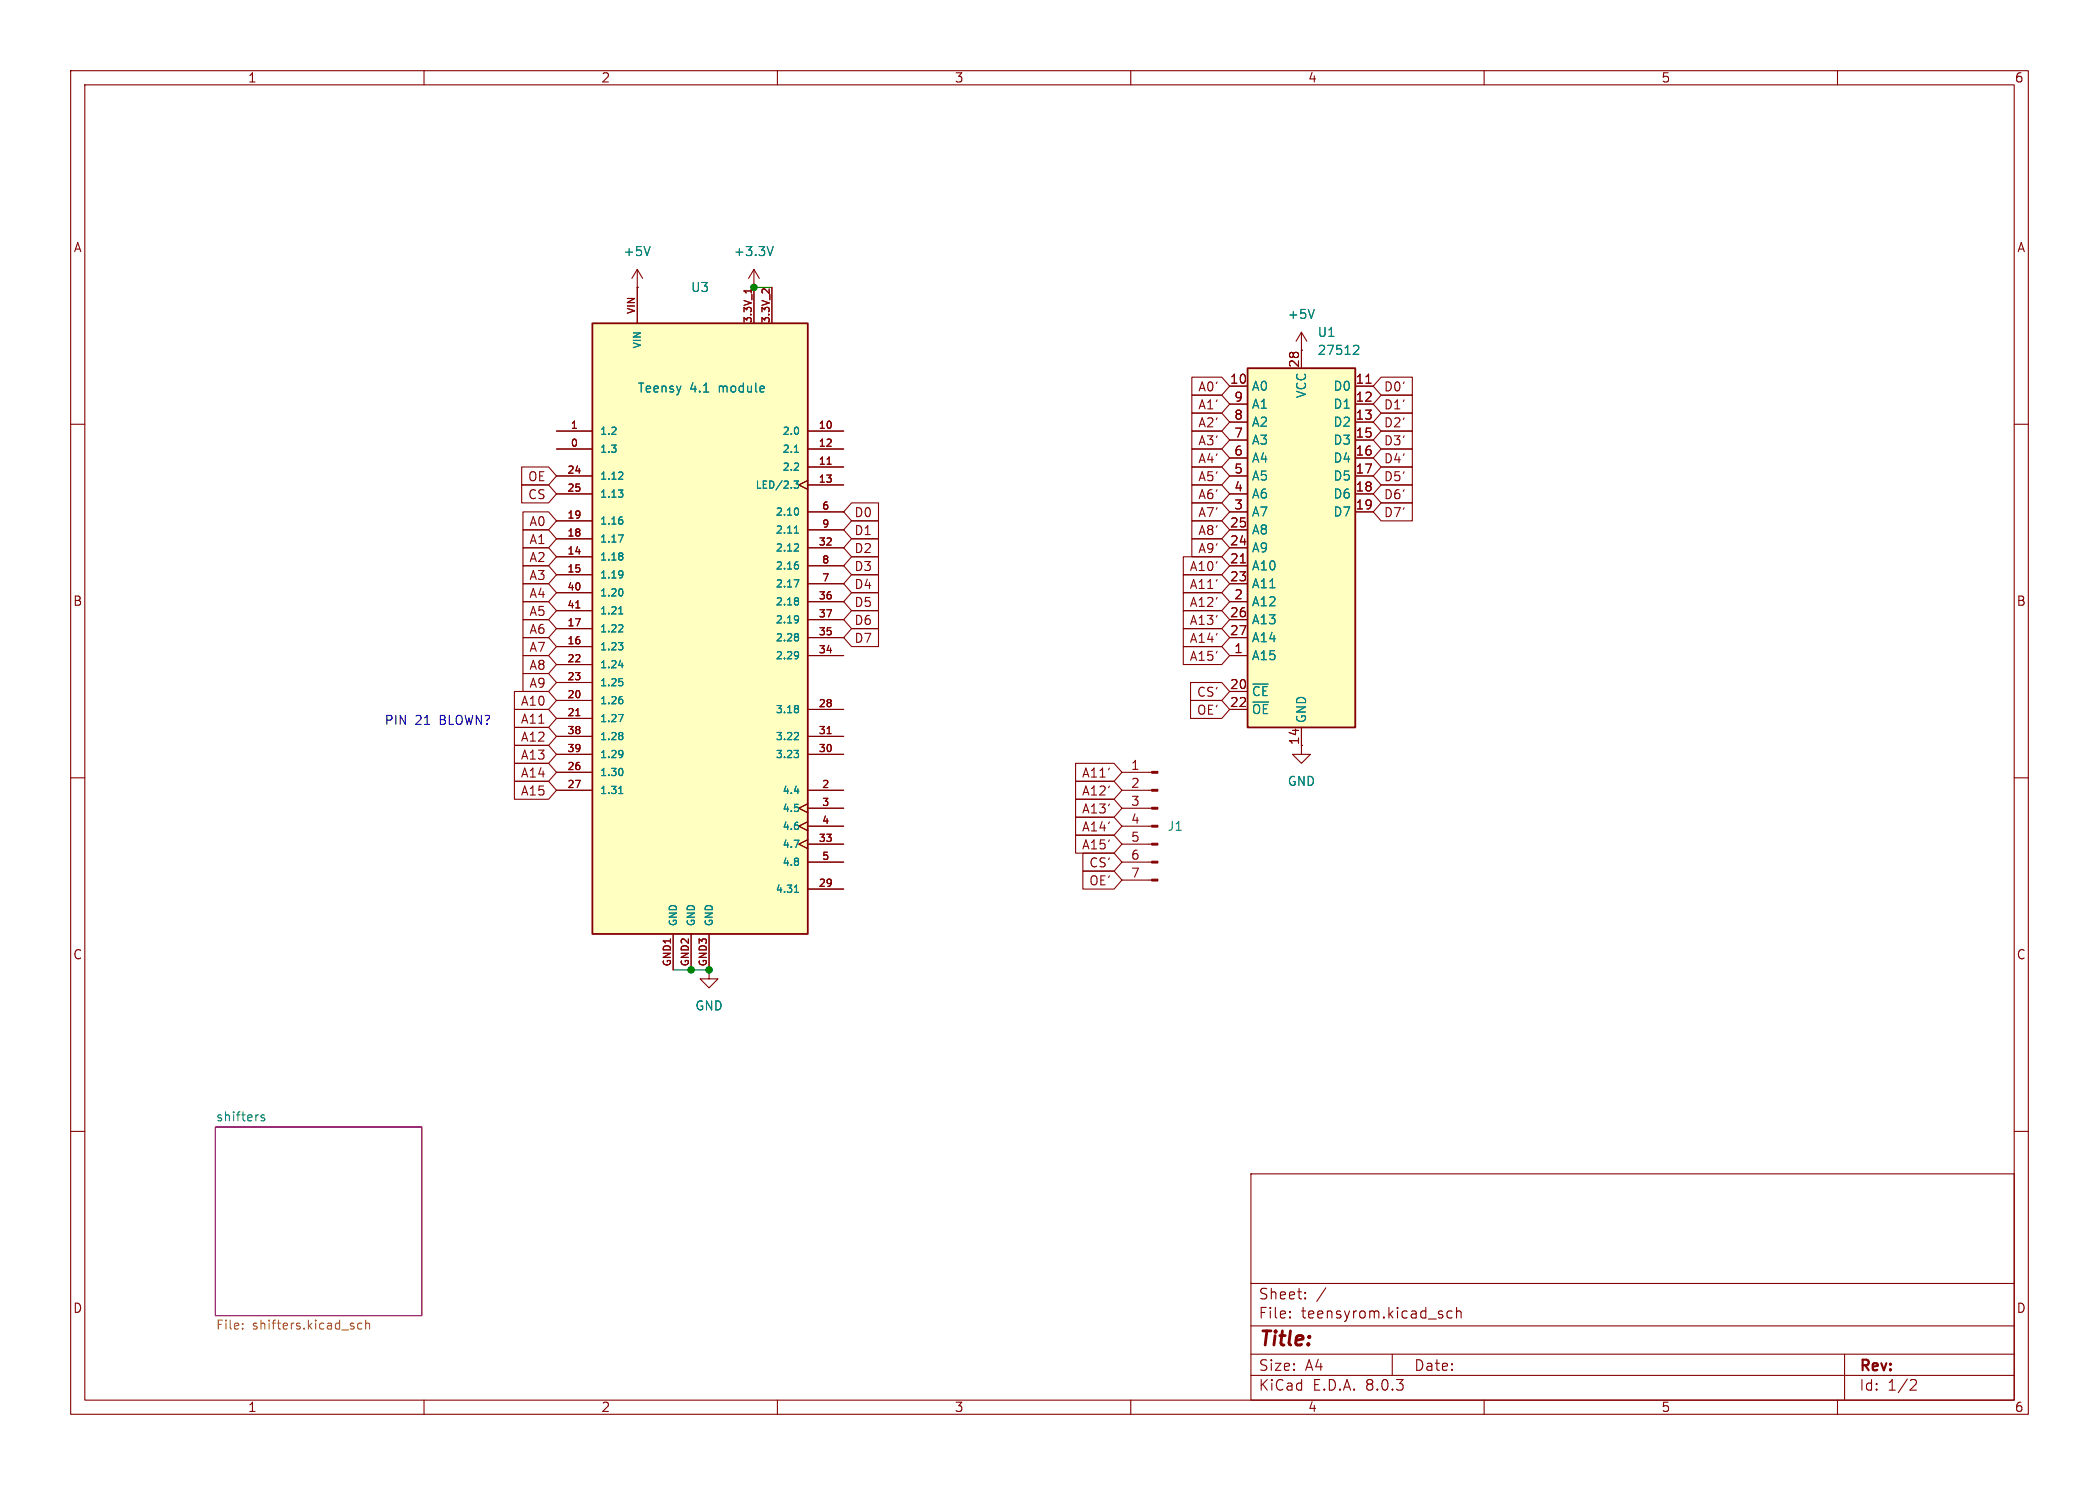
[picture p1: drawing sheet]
<svg xmlns="http://www.w3.org/2000/svg" width="297mm" height="210mm" viewBox="0 0 297 210" stroke-linecap="round" stroke-linejoin="round" font-family="sans-serif">
<g fill="none" stroke="#840000" stroke-width=".15">
<path d="M10 10h277v190h-277zM12 12h273v186h-273zM60 10v2M110 10v2M160 10v2M210 10v2M260 10v2M10 60h2M285 60h2M10 110h2M184.1 105.4v1.3h1.3l-1.3 1.3-1.2-1.3h1.2M285 110h2"/>
<path d="M10 160h2M285 160h2M177 166h108v32h-108zM60 198v2M110 198v2M160 198v2M177 194.5h108M177 191.5h108M177 187.5h108M177 181.5h108M182.5 186.3h.1l-.1 .1M182.5 186.3v.1"/>
<path d="M182.5 185.5v.1M182.5 185.5h.1l-.1 .1M184.7 183.6v.1M184.7 183.6h-.1l.1 .1M184.7 182.8v.1M184.7 182.8h-.1l.1 .1M187.6 182.1l-1.3 2M197 191.5v3M205.5 185.5l-.5-.1-.3 .3v.4l.2 .2 .1 .1 .5-.1M206.1 185.5a.37 .37 0 0 1 .6 .1v.8M206.1 184.9v1.5M210 198v2"/>
<path d="M260 198v2M261 191.5v6.5M270.5 195.1l.5 .1a.41 .41 0 0 1 .1 .5l-.9 .9h1"/>
</g>
<path d="M30.5 159.4h29.2v26.7h-29.2z" fill="none" stroke="#840084" stroke-width=".15"/>
<path d="M37.4 157.7h-.3l-.2 .1 .1 .2 .4 .1v.3h-.5" fill="none" stroke="#008484" stroke-width=".15"/>
<path d="M34.3 187.8v.2M34.3 187.2v.1M51.2 187.2l-.4-.1-.2 .3v.3l.1 .2h.5M51.7 187.2l.2-.1 .3 .1 .1 .8M51.7 186.7v1.3" fill="none" stroke="#848400" stroke-width=".15"/>
<path d="M176.5 52.1h15.3v50.8h-15.3z" fill="#ffffc2"/>
<path d="M176.5 52.1h15.3v50.8h-15.3z" fill="none" stroke="#840000" stroke-width=".25"/>
<g fill="none" stroke="#840000" stroke-width=".15">
<path d="M174 54.6h2.5M174 57.2h2.5M174 59.7h2.5M184.1 49.5h.1M184.1 47v5.1M184.1 47l-.7 1.3M184.1 47l.8 1.3M191.8 54.6h2.5M191.8 57.2h2.5M191.8 59.7h2.5M193.3 54.2h.7M174 62.2h2.5"/>
<path d="M174 64.8h2.5M174 67.3h2.5M174 69.9h2.5M174 72.4h2.5M174 77.5h2.5M174 74.9h2.5M175.5 79.6h.7M191.8 62.2h2.5M191.8 64.8h2.5M191.8 67.3h2.5M191.8 69.9h2.5M191.8 72.4h2.5"/>
<path d="M174 92.7h2.5M174 85.1h2.5M174 97.8h2.5M174 80h2.5M174 82.6h2.5M174 87.6h2.5M174 90.2h2.5M158.7 119.4h4.3M158.7 116.8h4.3M158.7 114.3h4.3M158.7 111.8h4.3M158.7 109.2h4.3"/>
<path d="M174 100.3h2.5M184.1 102.9v2.5M100.3 137.2v1.2h1.3l-1.3 1.3-1.2-1.3h1.2M158.7 124.5h4.3M158.7 121.9h4.3"/>
</g>
<path d="M186 43.8l-.5 1.2M191.7 48.8l.4 .1 .2 .3-.1 .2-.7 .7h.8" fill="none" stroke="#008484" stroke-width=".15"/>
<g fill="#840000" stroke="#840000" stroke-width=".15">
<path d="M163 124.3h.8v.3h-.8z"/>
<path d="M163 121.8h.8v.2h-.8z"/>
<path d="M163 119.3h.8v.2h-.8z"/>
<path d="M163 116.7h.8v.3h-.8z"/>
<path d="M163 114.2h.8v.2h-.8z"/>
<path d="M163 111.6h.8v.3h-.8z"/>
<path d="M163 109.1h.8v.2h-.8z"/>
</g>
<path d="M83.8 45.7h30.5v86.4h-30.5z" fill="#ffffc2"/>
<path d="M83.8 45.7h30.5v86.4h-30.5z" fill="none" stroke="#840000" stroke-width=".25"/>
<g fill="none" stroke="#840000" stroke-width=".15">
<path d="M90.2 38.1v7.6M90.2 38.1l-.8 1.3M90.2 38.1l.7 1.3M106.7 38.1v7.6M106.7 38.1l-.8 1.3M106.7 38.1l.7 1.3M90.2 40.6h.1M106.3 40.9v.5M106.7 40.6h.1M108.8 40.9v.6l-.5-.6h-.3l-.1 .1M109.2 40.6v5.1M168.6 53.3h4.3l1.1 1.3-1.1 1.3h-4.3z"/>
<path d="M168.6 55.9h4.3l1.1 1.3-1.1 1.2h-4.3zM168.6 58.4h4.3l1.1 1.3-1.1 1.3h-4.3zM174 54.6h2.5M174 57.2h2.5M174 59.7h2.5M184.1 49.5h.1M184.1 49.5v2.6M191.8 54.6h2.5M191.8 57.2h2.5M191.8 59.7h2.5M193.3 54.2h.7M195.4 58.4h4.4v2.6h-4.4l-1.1-1.3z"/>
<path d="M195.4 55.9h4.4v2.5h-4.4l-1.1-1.2zM195.4 53.3h4.4v2.6h-4.4l-1.1-1.3zM73.8 68.6h3.8l1.1 1.3-1.1 1.2h-3.8zM73.8 66h3.8l1.1 1.3-1.1 1.3h-3.8zM74 77.5h3.6l1.1 1.2-1.1 1.3h-3.6zM74 74.9h3.6l1.1 1.3-1.1 1.3h-3.6zM74 72.4h3.6l1.1 1.3-1.1 1.2h-3.6zM78.7 63.5h5.1M78.7 61h5.1M78.7 78.7h5.1M78.7 76.2h5.1M78.7 73.7h5.1"/>
<path d="M78.7 67.3h5.1M78.7 69.9h5.1M114.3 67.9l-1.3 .7 1.3 .6M114.3 63.5h5.1M114.3 61h5.1M114.3 66h5.1M114.3 77.5h5.1M114.3 72.4h5.1M114.3 74.9h5.1M114.3 68.6h5.1M117 65.7h.6M120.5 76.2h3.8v2.5h-3.8l-1.1-1.2z"/>
<path d="M120.5 73.7h3.8v2.5h-3.8l-1.1-1.3zM120.5 71.1h3.8v2.6h-3.8l-1.1-1.3zM120.5 78.7h3.8v2.6h-3.8l-1.1-1.3zM167.4 78.7h5.5l1.1 1.3-1.1 1.3h-5.5zM168.6 73.7h4.3l1.1 1.2-1.1 1.3h-4.3zM168.6 63.5h4.3l1.1 1.3-1.1 1.2h-4.3zM168.6 68.6h4.3l1.1 1.3-1.1 1.2h-4.3zM168.6 66h4.3l1.1 1.3-1.1 1.3h-4.3zM168.6 71.1h4.3l1.1 1.3-1.1 1.3h-4.3zM168.6 76.2h4.3l1.1 1.3-1.1 1.2h-4.3zM168.6 61h4.3l1.1 1.2-1.1 1.3h-4.3zM174 67.3h2.5"/>
<path d="M174 69.9h2.5M174 77.5h2.5M174 72.4h2.5M174 74.9h2.5M174 62.2h2.5M174 64.8h2.5M175.5 79.6h.7M191.8 67.3h2.5M191.8 69.9h2.5M191.8 72.4h2.5M191.8 62.2h2.5M191.8 64.8h2.5"/>
<path d="M195.4 66h4.4v2.6h-4.4l-1.1-1.3zM195.4 61h4.4v2.5h-4.4l-1.1-1.3zM195.4 63.5h4.4v2.5h-4.4l-1.1-1.2zM195.4 71.1h4.4v2.6h-4.4l-1.1-1.3zM195.4 68.6h4.4v2.5h-4.4l-1.1-1.2zM72.8 97.8h4.8l1.1 1.3-1.1 1.2h-4.8zM74 92.7h3.6l1.1 1.3-1.1 1.3h-3.6zM74 90.2h3.6l1.1 1.2-1.1 1.3h-3.6zM74 95.2h3.6l1.1 1.3-1.1 1.3h-3.6zM74 82.5h3.6l1.1 1.3-1.1 1.3h-3.6zM74 85.1h3.6l1.1 1.3-1.1 1.2h-3.6zM74 87.6h3.6l1.1 1.3-1.1 1.3h-3.6z"/>
<path d="M74 80h3.6l1.1 1.3-1.1 1.3h-3.6zM78.7 81.3h5.1M78.7 91.4h5.1M78.7 88.9h5.1M78.7 99.1h5.1M78.7 94h5.1M78.7 96.5h5.1M78.7 83.8h5.1M78.7 86.4h5.1M81.5 86h.6M114.3 92.7h5.1M114.3 90.2h5.1"/>
<path d="M114.3 85.1h5.1M114.3 87.6h5.1M114.3 82.6h5.1M114.3 80h5.1M120.5 88.9h3.8v2.5h-3.8l-1.1-1.2zM120.5 86.4h3.8v2.5h-3.8l-1.1-1.3zM120.5 83.8h3.8v2.6h-3.8l-1.1-1.3zM120.5 81.3h3.8v2.5h-3.8l-1.1-1.2zM167.4 81.3h5.5l1.1 1.3-1.1 1.2h-5.5zM167.4 86.4h5.5l1.1 1.2-1.1 1.3h-5.5zM167.4 83.8h5.5l1.1 1.3-1.1 1.3h-5.5zM167.4 88.9h5.5l1.1 1.3-1.1 1.2h-5.5z"/>
<path d="M167.4 91.4h5.5l1.1 1.3-1.1 1.3h-5.5zM168.5 96.5h4.4l1.1 1.3-1.1 1.3h-4.4zM168.5 99.1h4.4l1.1 1.2-1.1 1.3h-4.4zM174 92.7h2.5M174 90.2h2.5M174 85.1h2.5M174 87.6h2.5M174 82.6h2.5M174 80h2.5M174 97.8h2.5M72.8 100.3h4.8l1.1 1.3-1.1 1.3h-4.8zM72.8 102.9h4.8l1.1 1.2-1.1 1.3h-4.8z"/>
<path d="M72.8 107.9h4.8l1.1 1.3-1.1 1.3h-4.8zM72.8 110.5h4.8l1.1 1.3-1.1 1.2h-4.8zM72.8 105.4h4.8l1.1 1.3-1.1 1.3h-4.8zM78.7 111.8h5.1M78.7 101.6h5.1M78.7 109.2h5.1M78.7 106.7h5.1M78.7 104.1h5.1M81.5 101.2h.6M114.3 113.7l-1.3 .6 1.3 .6M114.3 118.7l-1.3 .7 1.3 .6M114.3 116.2l-1.3 .6 1.3 .7"/>
<path d="M114.3 111.8h5.1M114.3 100.3h5.1M114.3 114.3h5.1M114.3 106.7h5.1M114.3 104.1h5.1M114.3 119.4h5.1M114.3 116.8h5.1M117 103.8h.6M152.2 118.1h5.4l1.1 1.3-1.1 1.3h-5.4zM152.2 115.6h5.4l1.1 1.2-1.1 1.3h-5.4zM152.2 113h5.4l1.1 1.3-1.1 1.3h-5.4zM152.2 107.9h5.4l1.1 1.3-1.1 1.3h-5.4z"/>
<path d="M152.2 110.5h5.4l1.1 1.3-1.1 1.2h-5.4zM174 100.3h2.5M184.1 102.9v2.5M95.2 132.1v5.1M97.8 132.1v5.1M100.3 132.1v5.1M114.3 125.7h5.1M114.3 121.9h5.1M153.2 120.6h4.4l1.1 1.3-1.1 1.3h-4.4zM153.2 123.2h4.4l1.1 1.3-1.1 1.2h-4.4z"/>
</g>
<g fill="none" stroke="#008484" stroke-width=".15">
<path d="M92 34.9l-.4 1.2M109.4 34.9l-.4 1.2M186 43.8l-.5 1.2M191.7 48.8l.4 .1 .2 .3-.1 .2-.7 .7h.8M87.5 75.6h.7l-.5 1.1M87.5 69.3h.6l-.3 .4M87.8 73.1h.2M87.9 78.2l.2 .2-.2 .2 .2 .1v.3l-.2 .2M87.9 66.8l.2 .1v.3l-.6 .6h.6M87.9 73.5l.2 .2v.2l-.2 .2M88 69.7l.1 .2-.1 .4M112.4 68h.6l-.3 .4 .2 .1v.4l-.1 .1-.4-.1"/>
<path d="M112.4 64h.6M112.4 75.4h.6M112.6 74.5l.1-.1v1M112.7 79.5h.2M112.7 71.8a.64 .64 0 0 1 0 1.1M112.8 76.9l.2 .2-.1 .3-.5 .5h.6M112.8 79.8l.2 .2v.3l-.2 .2M87.5 90.9h.6l-.3 .4M87.5 94.1h.7M87.5 86.8h.6M87.6 96h.5M87.7 86l.1-.2v1"/>
<path d="M87.8 98.5h.2M87.9 80.7l.2 .1a.86 .86 0 0 1-.1 .8M87.9 88.3l.2 .2v.3l-.6 .6h.6M87.9 96.4l.2 .1v.3l-.2 .2M87.9 98.9l.2 .2v.2l-.2 .2M88 83.3l.1 .4-.1 .5M88 91.3l.1 .2-.1 .4M88.1 81.2l-.2 .2M112.4 82h.6l-.4 1M112.8 99.8l.2 .2-.2 .2 .1 .1 .1 .3-.2 .2M112.8 84.5l.2 .2-.2 .3 .1 .1 .1 .3-.2 .2M112.8 87.1l.1 .1a.83 .83 0 0 1-.1 .8"/>
<path d="M112.8 89.6l.2 .2-.2 .3h.1l.1 .3-.2 .2M112.8 92.2l.1 .1a.83 .83 0 0 1-.1 .8M113 92.6l-.2 .2M113 87.5l-.2 .2M87.5 101h.7l-.5 1.1M87.5 112.2h.6M87.7 111.4l.1-.2v1M87.9 103.6l.2 .2-.2 .2 .2 .1v.3l-.2 .2M87.9 106.1l.2 .1a.86 .86 0 0 1-.1 .8M88 108.7l.1 .4-.1 .5M88.1 106.6l-.2 .2M112.4 106.1h.6l-.3 .4"/>
<path d="M112.4 118.8h.6l-.4 1M112.4 111.9h.6M112.8 103.6l.2 .2-.1 .2-.5 .6h.6M112.8 106.5l.2 .2v.2l-.2 .2M112.4 126.2h.6M112.6 125.3l.1-.1v1"/>
</g>
<path d="M106.7 40.6h2.5M95.2 137.2h5.1" fill="none" stroke="#008400" stroke-width=".15"/>
<g fill="#008400" stroke="#008400" stroke-width=".15">
<circle cx="97.8" cy="137.2" r=".46"/>
<circle cx="100.3" cy="137.2" r=".46"/>
<circle cx="106.7" cy="40.6" r=".46"/>
</g>
<text font-size="2.8" fill="#840000" x="178" y="190.9">Title:</text>
<g font-size="2.1" fill="#840000">
<text x="178" y="184">Sheet:</text>
<text x="178" y="186.7">File:</text>
<text x="184.1" y="186.7">teensyrom.kicad_sch</text>
<text x="178" y="196.9">KiCad</text>
<text x="178" y="194.1">Size:</text>
<text x="184.7" y="194.1">A4</text>
<text x="185.7" y="196.9">E.D.A.</text>
<text x="193.3" y="196.9">8.0.3</text>
<text x="200" y="194.1">Date:</text>
<text x="263" y="194.3">Rev:</text>
<text x="263" y="196.9">Id:</text>
<text x="267.1" y="196.9">1/2</text>
</g>
<g font-size="1.8" fill="#840000">
<text x="35" y="11.9">1</text>
<text x="85" y="11.9">2</text>
<text x="135" y="11.9">3</text>
<text x="185" y="11.9">4</text>
<text x="235" y="11.9">5</text>
<text x="285" y="11.9">6</text>
<text x="10.3" y="35.9">A</text>
<text x="285.3" y="35.9">A</text>
<text x="183.9" y="52.1" transform="rotate(-90 183.9 52.1)">28</text>
<text x="169.5" y="55.6">A0'</text>
<text x="169.5" y="58.1">A1'</text>
<text x="173.9" y="54.4">10</text>
<text x="174.6" y="59.4">8</text>
<text x="174.6" y="56.9">9</text>
<text x="191.7" y="54.4">11</text>
<text x="191.7" y="56.9">12</text>
<text x="191.7" y="59.4">13</text>
<text x="195.7" y="58.1">D1'</text>
<text x="195.7" y="55.6">D0'</text>
<text x="169.5" y="65.7">A4'</text>
<text x="169.5" y="63.2">A3'</text>
<text x="169.5" y="60.6">A2'</text>
<text x="174.6" y="64.5">6</text>
<text x="174.6" y="62">7</text>
<text x="191.7" y="62">15</text>
<text x="191.7" y="64.5">16</text>
<text x="195.7" y="60.6">D2'</text>
<text x="195.7" y="63.2">D3'</text>
<text x="195.7" y="65.7">D4'</text>
<text x="74.6" y="70.8">CS</text>
<text x="74.6" y="68.3">OE</text>
<text x="169.5" y="70.8">A6'</text>
<text x="169.5" y="68.3">A5'</text>
<text x="174.6" y="69.6">4</text>
<text x="174.6" y="67.1">5</text>
<text x="191.7" y="67.1">17</text>
<text x="191.7" y="69.6">18</text>
<text x="195.7" y="68.3">D5'</text>
<text x="195.7" y="70.8">D6'</text>
<text x="74.8" y="77.2">A1</text>
<text x="74.8" y="74.6">A0</text>
<text x="120.8" y="75.9">D1</text>
<text x="120.8" y="73.3">D0</text>
<text x="169.5" y="75.9">A8'</text>
<text x="169.5" y="73.3">A7'</text>
<text x="173.9" y="77.2">24</text>
<text x="173.9" y="74.7">25</text>
<text x="174.6" y="72.1">3</text>
<text x="191.7" y="72.1">19</text>
<text x="195.7" y="73.3">D7'</text>
<text x="74.8" y="79.7">A2</text>
<text x="74.8" y="82.2">A3</text>
<text x="120.8" y="78.4">D2</text>
<text x="120.8" y="81">D3</text>
<text x="120.8" y="83.5">D4</text>
<text x="168.2" y="83.5">A11'</text>
<text x="168.2" y="81">A10'</text>
<text x="169.5" y="78.4">A9'</text>
<text x="173.9" y="79.8">21</text>
<text x="173.9" y="82.3">23</text>
<text x="10.3" y="85.9">B</text>
<text x="74.8" y="84.8">A4</text>
<text x="74.8" y="87.3">A5</text>
<text x="74.8" y="89.9">A6</text>
<text x="120.8" y="88.6">D6</text>
<text x="120.8" y="86">D5</text>
<text x="168.2" y="88.6">A13'</text>
<text x="168.2" y="86">A12'</text>
<text x="173.9" y="87.4">26</text>
<text x="173.9" y="89.9">27</text>
<text x="174.6" y="84.8">2</text>
<text x="285.3" y="85.9">B</text>
<text x="74.8" y="94.9">A8</text>
<text x="74.8" y="92.4">A7</text>
<text x="120.8" y="91.1">D7</text>
<text x="168.2" y="91.1">A14'</text>
<text x="168.2" y="93.7">A15'</text>
<text x="174.6" y="92.5">1</text>
<text x="73.6" y="100">A10</text>
<text x="74.8" y="97.5">A9</text>
<text x="169.3" y="98.7">CS'</text>
<text x="169.3" y="101.3">OE'</text>
<text x="173.9" y="97.5">20</text>
<text x="173.9" y="100.1">22</text>
<text x="73.6" y="102.6">A11</text>
<text x="73.6" y="105.1">A12</text>
<text x="73.6" y="107.6">A13</text>
<text x="183.9" y="105.5" transform="rotate(-90 183.9 105.5)">14</text>
<text x="73.6" y="110.2">A14</text>
<text x="73.6" y="112.7">A15</text>
<text x="153" y="110.2">A11'</text>
<text x="153" y="112.7">A12'</text>
<text x="159.9" y="109">1</text>
<text x="159.9" y="111.5">2</text>
<text x="153" y="117.8">A14'</text>
<text x="153" y="115.3">A13'</text>
<text x="159.9" y="114">3</text>
<text x="159.9" y="116.6">4</text>
<text x="159.9" y="119.1">5</text>
<text x="153" y="120.3">A15'</text>
<text x="154" y="122.9">CS'</text>
<text x="154" y="125.4">OE'</text>
<text x="159.9" y="121.7">6</text>
<text x="159.9" y="124.2">7</text>
<text x="10.3" y="135.9">C</text>
<text x="285.3" y="135.9">C</text>
<text x="10.3" y="185.9">D</text>
<text x="285.3" y="185.9">D</text>
<text x="35" y="199.9">1</text>
<text x="85" y="199.9">2</text>
<text x="135" y="199.9">3</text>
<text x="185" y="199.9">4</text>
<text x="235" y="199.9">5</text>
<text x="285" y="199.9">6</text>
</g>
<g font-size="1.8" fill="#008484">
<text x="88.1" y="36.4">+5V</text>
<text x="97.7" y="41.5">U3</text>
<text x="103.7" y="36.4">+3.3V</text>
<text x="182.1" y="45.3">+5V</text>
<text x="186.4" y="47.9">U1</text>
<text x="186.4" y="50.4">27512</text>
<text x="90.1" y="55.7">Teensy</text>
<text x="97.6" y="55.7">4.1</text>
<text x="101.8" y="55.7">module</text>
<text x="177" y="55.5">A0</text>
<text x="177" y="58">A1</text>
<text x="185" y="56.4" transform="rotate(-90 185 56.4)">VCC</text>
<text x="188.6" y="55.5">D0</text>
<text x="188.6" y="58">D1</text>
<text x="177" y="65.6">A4</text>
<text x="177" y="63.1">A3</text>
<text x="177" y="60.6">A2</text>
<text x="188.6" y="60.6">D2</text>
<text x="188.6" y="63.1">D3</text>
<text x="188.6" y="65.6">D4</text>
<text x="177" y="70.7">A6</text>
<text x="177" y="68.2">A5</text>
<text x="188.6" y="68.2">D5</text>
<text x="188.6" y="70.7">D6</text>
<text x="177" y="75.8">A8</text>
<text x="177" y="73.3">A7</text>
<text x="188.6" y="73.3">D7</text>
<text x="177" y="80.9">A10</text>
<text x="177" y="83.4">A11</text>
<text x="177" y="78.3">A9</text>
<text x="177" y="86">A12</text>
<text x="177" y="88.5">A13</text>
<text x="177" y="93.6">A15</text>
<text x="177" y="91">A14</text>
<text x="177" y="98.7">~{CE}</text>
<text x="177" y="101.2">~{OE}</text>
<text x="185" y="102.4" transform="rotate(-90 185 102.4)">GND</text>
<text x="182.1" y="111.4">GND</text>
<text x="165.1" y="117.7">J1</text>
<text x="98.3" y="143.1">GND</text>
<text x="30.5" y="158.7">shifters</text>
</g>
<g font-size="1.8" fill="#0000c2">
<text x="54.3" y="102.7">PIN</text>
<text x="58.7" y="102.7">21</text>
<text x="62.3" y="102.7">BLOWN?</text>
</g>
<g font-size="1.8" fill="#848400">
<text x="30.5" y="188.4">File:</text>
<text x="35.7" y="188.4">shifters.kicad_sch</text>
</g>
<g font-size="1.4" fill="#840000">
<text x="89.9" y="44.5" transform="rotate(-90 89.9 44.5)">VIN</text>
<text x="106.4" y="45.8" transform="rotate(-90 106.4 45.8)">3.3V_1</text>
<text x="109" y="45.8" transform="rotate(-90 109 45.8)">3.3V_2</text>
<text x="80.7" y="63.2">0</text>
<text x="80.7" y="60.7">1</text>
<text x="115.7" y="60.7">10</text>
<text x="115.7" y="65.8">11</text>
<text x="115.7" y="63.2">12</text>
<text x="80.2" y="67.1">24</text>
<text x="80.2" y="69.6">25</text>
<text x="115.7" y="68.3">13</text>
<text x="80.2" y="75.9">18</text>
<text x="80.2" y="73.4">19</text>
<text x="115.7" y="77.2">32</text>
<text x="116.2" y="72.1">6</text>
<text x="116.2" y="74.7">9</text>
<text x="80.2" y="78.5">14</text>
<text x="80.2" y="81">15</text>
<text x="80.2" y="83.6">40</text>
<text x="116.2" y="82.3">7</text>
<text x="116.2" y="79.8">8</text>
<text x="80.2" y="88.6">17</text>
<text x="80.2" y="86.1">41</text>
<text x="115.7" y="89.9">35</text>
<text x="115.7" y="84.8">36</text>
<text x="115.7" y="87.4">37</text>
<text x="80.2" y="91.2">16</text>
<text x="80.2" y="93.7">22</text>
<text x="115.7" y="92.5">34</text>
<text x="80.2" y="98.8">20</text>
<text x="80.2" y="101.3">21</text>
<text x="80.2" y="96.3">23</text>
<text x="115.7" y="100.1">28</text>
<text x="80.2" y="103.9">38</text>
<text x="80.2" y="106.4">39</text>
<text x="115.7" y="106.4">30</text>
<text x="115.7" y="103.9">31</text>
<text x="80.2" y="109">26</text>
<text x="80.2" y="111.5">27</text>
<text x="116.2" y="111.5">2</text>
<text x="115.7" y="119.1">33</text>
<text x="116.2" y="114">3</text>
<text x="116.2" y="116.6">4</text>
<text x="115.7" y="125.5">29</text>
<text x="116.2" y="121.7">5</text>
<text x="95" y="136.8" transform="rotate(-90 95 136.8)">GND1</text>
<text x="97.5" y="136.8" transform="rotate(-90 97.5 136.8)">GND2</text>
<text x="100.1" y="136.8" transform="rotate(-90 100.1 136.8)">GND3</text>
</g>
<g font-size="1.4" fill="#008484">
<text x="90.9" y="49.4" transform="rotate(-90 90.9 49.4)">VIN</text>
<text x="84.8" y="64.2">1.3</text>
<text x="84.8" y="61.7">1.2</text>
<text x="110.6" y="61.7">2.0</text>
<text x="110.6" y="64.2">2.1</text>
<text x="84.8" y="68">1.12</text>
<text x="84.8" y="70.6">1.13</text>
<text x="106.8" y="69.3">LED/2.3</text>
<text x="110.6" y="66.8">2.2</text>
<text x="84.8" y="76.9">1.17</text>
<text x="84.8" y="74.4">1.16</text>
<text x="109.6" y="73.1">2.10</text>
<text x="109.6" y="75.7">2.11</text>
<text x="84.8" y="79.5">1.18</text>
<text x="84.8" y="82">1.19</text>
<text x="109.6" y="78.2">2.12</text>
<text x="109.6" y="83.3">2.17</text>
<text x="109.6" y="80.7">2.16</text>
<text x="84.8" y="89.6">1.22</text>
<text x="84.8" y="84.6">1.20</text>
<text x="84.8" y="87.1">1.21</text>
<text x="109.6" y="85.8">2.18</text>
<text x="109.6" y="88.4">2.19</text>
<text x="84.8" y="92.2">1.23</text>
<text x="84.8" y="94.7">1.24</text>
<text x="109.6" y="93.4">2.29</text>
<text x="109.6" y="90.9">2.28</text>
<text x="84.8" y="99.8">1.26</text>
<text x="84.8" y="97.3">1.25</text>
<text x="109.6" y="101.1">3.18</text>
<text x="84.8" y="102.3">1.27</text>
<text x="84.8" y="104.9">1.28</text>
<text x="84.8" y="107.4">1.29</text>
<text x="109.6" y="107.4">3.23</text>
<text x="109.6" y="104.9">3.22</text>
<text x="84.8" y="110">1.30</text>
<text x="84.8" y="112.5">1.31</text>
<text x="110.6" y="112.5">4.4</text>
<text x="110.6" y="115">4.5</text>
<text x="110.6" y="117.6">4.6</text>
<text x="110.6" y="120.1">4.7</text>
<text x="110.6" y="122.7">4.8</text>
<text x="96" y="131.1" transform="rotate(-90 96 131.1)">GND</text>
<text x="98.5" y="131.1" transform="rotate(-90 98.5 131.1)">GND</text>
<text x="101.1" y="131.1" transform="rotate(-90 101.1 131.1)">GND</text>
<text x="109.6" y="126.5">4.31</text>
</g>
</svg>
